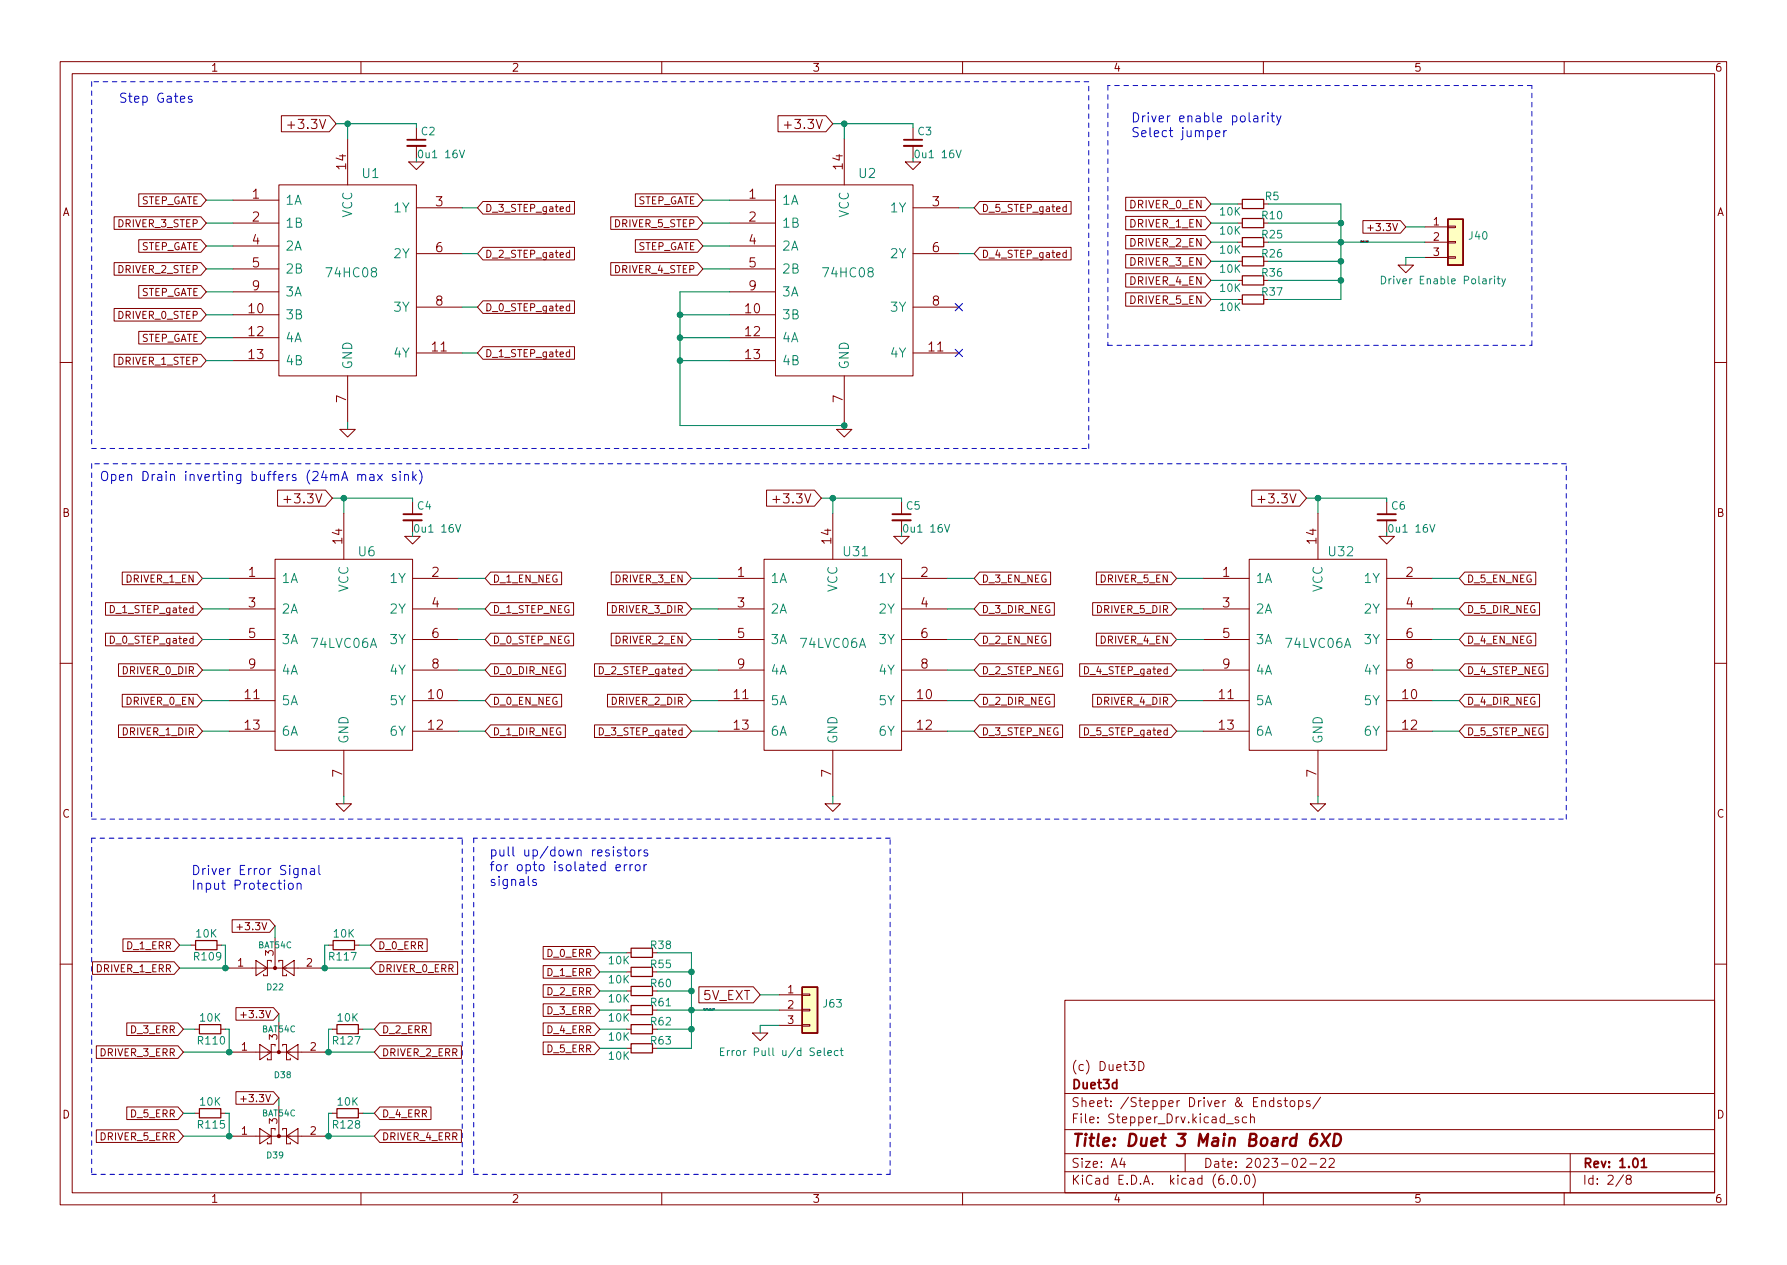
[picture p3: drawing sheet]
<svg xmlns="http://www.w3.org/2000/svg" width="297mm" height="210mm" viewBox="0 0 297 210" stroke-linecap="round" stroke-linejoin="round" font-family="sans-serif">
<g fill="none" stroke="#840000" stroke-width=".17">
<path d="M10 10.2h277v190.1h-277zM12 12.2h273v186.1h-273zM46.8 19.2h7.9l1.2 1.4-1.2 1.3h-7.9zM60 10.2v2M110 10.2v2M129.3 19.2h8l1.1 1.4-1.1 1.3h-8zM160 10.2v2M210 10.2v2M260 10.2v2M19 36h14.4l.9 1.1-.9 1h-14.4zM23.1 39.8h10.3l.9 1.1-.9 1h-10.3zM23.1 32.2h10.3l.9 1.1-.9 1h-10.3z"/>
<path d="M38.7 33.3h7.7M38.7 37.1h7.7M46.4 30.7h22.8v31.8h-22.8zM47.8 20.8h1.2M57.8 23.1v7.6M67.9 26.9h2.6l-1.3 1.3zM69.2 34.5h7.6M69.2 21.2v2M69.2 24.3v2M80.3 33.5h15.2v2.1h-15.2l-.9-1.1zM94.7 34.4h-.4l-.2 .2 .1 .5h.5M94.7 34v1.2"/>
<path d="M101.5 36h14.4l.9 1.1-.9 1h-14.4zM105.6 39.8h10.3l.9 1.1-.9 1h-10.3zM105.6 32.2h10.3l.9 1.1-.9 1h-10.3zM121.3 33.3h7.6M121.3 37.1h7.6M128.9 30.7h22.9v31.8h-22.9zM130.4 20.8h1.1M140.3 23.1v7.6M150.5 26.9h2.5l-1.2 1.3zM151.8 34.5h7.6M151.8 21.2v2M151.8 24.3v2"/>
<path d="M162.8 33.5h15.2v2.1h-15.2l-.9-1.1zM177.2 34.4h-.3l-.2 .2 .1 .5h.4M177.2 34v1.2M187.1 36h13.2l1 1.1-1 1.1h-13.2zM187.1 39.1h13.2l1 1.2-1 1.1h-13.2zM187.1 32.8h13.2l1 1.1-1 1.1h-13.2zM205.7 37.1h.8M205.7 33.9h.8M226.5 36.7h6.3l.9 1-.9 1.1h-6.3zM227.4 37.9h.9M236.9 37.7h3.8M240.7 37.6h1.2v.2h-1.2z"/>
<path d="M19 58.9h14.4l.9 1-.9 1.1h-14.4zM19 51.3h14.4l.9 1-.9 1.1h-14.4zM19 43.7h14.4l.9 1-.9 1h-14.4zM23.1 55.1h10.3l.9 1-.9 1.1h-10.3zM23.1 47.5h10.3l.9 1-.9 1.1h-10.3zM38.7 52.3h7.7M38.7 56.1h7.7M38.7 59.9h7.7M38.7 40.9h7.7M38.7 44.7h7.7M38.7 48.5h7.7M69.2 58.7h7.6"/>
<path d="M69.2 42.2h7.6M69.2 51h7.6M80.3 50h15.2v2.1h-15.2l-.9-1.1zM80.3 57.6h15.2v2.1h-15.2l-.9-1zM80.3 41.1h15.2v2.1h-15.2l-.9-1zM94.7 50.9h-.4l-.2 .2 .1 .5h.5M94.7 58.6l-.4-.1-.2 .2 .1 .5h.5M94.7 42h-.4l-.2 .2 .1 .5h.5M94.7 41.6v1.2M94.7 50.5v1.2M94.7 58.1v1.2M101.5 43.7h14.4l.9 1-.9 1h-14.4z"/>
<path d="M121.3 52.3h7.6M121.3 56.1h7.6M121.3 59.9h7.6M121.3 40.9h7.6M121.3 44.7h7.6M121.3 48.5h7.6M151.8 58.7h7.6M151.8 42.2h7.6M151.8 51h7.6M162.8 41.1h15.2v2.1h-15.2l-.9-1zM177.2 42h-.3l-.2 .2 .1 .5h.4M177.2 41.6v1.2"/>
<path d="M187.1 45.5h13.2l1 1.1-1 1.1h-13.2zM187.1 48.7h13.2l1 1.1-1 1.1h-13.2zM187.1 42.3h13.2l1 1.1-1 1.1h-13.2zM205.7 49.8h.8M205.7 46.6h.8M205.7 43.4h.8M205.7 40.3h.8M232.4 44.1h2.5l-1.2 1.2zM236.9 40.3h3.8M236.9 42.8h3.8M240.7 42.7h1.2v.2h-1.2zM240.7 40.1h1.2v.3h-1.2z"/>
<path d="M10 60.2h2M56.5 71.4h2.6l-1.3 1.2zM57.8 62.5v7.6M139.1 71.4h2.5l-1.3 1.2zM140.3 62.5v7.6M285 60.2h2M20.3 95.1h12.5l.9 1-.9 1.1h-12.5zM38.1 96.1h7.6M45.7 93h22.9v31.7h-22.9zM46.1 81.5h8l1.1 1.3-1.1 1.3h-8zM47.2 83h1.1M57.1 85.3v7.7"/>
<path d="M67.3 89.1h2.5l-1.2 1.3zM68.6 83.4v2.1M68.6 86.5v2M68.6 96.1h7.6M81.5 95.1h11.9v2.1h-11.9l-.9-1.1zM101.6 95.1h12.4l.9 1-.9 1.1h-12.4zM119.4 96.1h7.6M127 93h22.9v31.7h-22.9zM127.4 81.5h8l1.1 1.3-1.1 1.3h-8zM128.5 83h1.1M138.4 85.3v7.7M148.6 89.1h2.5l-1.2 1.3z"/>
<path d="M149.9 83.4v2.1M149.9 86.5v2M149.9 96.1h7.6M162.8 95.1h11.8v2.1h-11.8l-.9-1.1zM182.2 95.1h12.5l.9 1-.9 1.1h-12.5zM200 96.1h7.6M207.6 93h22.9v31.7h-22.9zM208.1 81.5h7.9l1.2 1.3-1.2 1.3h-7.9zM209.1 83h1.2M219.1 85.3v7.7M229.2 89.1h2.6l-1.3 1.3zM230.5 96.1h7.6"/>
<path d="M230.5 83.4v2.1M230.5 86.5v2M243.5 95.1h11.8v2.1h-11.8l-.9-1.1zM10 110.2h2M17.5 100.2h15.3l.9 1-.9 1.1h-15.3zM17.5 105.2h15.3l.9 1.1-.9 1h-15.3zM19.7 110.3h13.1l.9 1.1-.9 1h-13.1zM20.3 115.4h12.5l.9 1.1-.9 1h-12.5zM38.1 116.5h7.6M38.1 101.2h7.6M38.1 106.3h7.6M38.1 111.4h7.6"/>
<path d="M68.6 116.5h7.6M68.6 101.2h7.6M68.6 106.3h7.6M68.6 111.4h7.6M81.5 105.2h13.8v2.1h-13.8l-.9-1zM81.5 110.3h12.5v2.1h-12.5l-.9-1zM81.5 115.4h11.9v2.1h-11.9l-.9-1zM81.5 100.2h13.8v2.1h-13.8l-.9-1.1zM98.8 110.3h15.2l.9 1.1-.9 1h-15.2zM101 100.2h13l.9 1-.9 1.1h-13zM101 115.4h13l.9 1.1-.9 1h-13zM101.6 105.2h12.4l.9 1.1-.9 1h-12.4z"/>
<path d="M119.4 116.5h7.6M119.4 101.2h7.6M119.4 106.3h7.6M119.4 111.4h7.6M149.9 116.5h7.6M149.9 101.2h7.6M149.9 106.3h7.6M149.9 111.4h7.6M162.8 115.4h12.5v2.1h-12.5l-.9-1zM162.8 110.3h13.8v2.1h-13.8l-.9-1zM162.8 100.2h12.5v2.1h-12.5l-.9-1.1zM162.8 105.2h11.8v2.1h-11.8l-.9-1z"/>
<path d="M179.5 110.3h15.2l.9 1.1-.9 1h-15.2zM181.6 115.4h13.1l.9 1.1-.9 1h-13.1zM181.6 100.2h13.1l.9 1-.9 1.1h-13.1zM182.2 105.2h12.5l.9 1.1-.9 1h-12.5zM200 116.5h7.6M200 101.2h7.6M200 106.3h7.6M200 111.4h7.6M230.5 116.5h7.6M230.5 101.2h7.6M230.5 106.3h7.6M230.5 111.4h7.6"/>
<path d="M243.5 105.2h11.8v2.1h-11.8l-.9-1zM243.5 100.2h12.4v2.1h-12.4l-.9-1.1zM243.5 115.4h12.4v2.1h-12.4l-.9-1zM243.5 110.3h13.8v2.1h-13.8l-.9-1zM285 110.2h2M19.7 120.5h13.1l.9 1-.9 1.1h-13.1zM38.1 121.5h7.6M55.9 133.6h2.5l-1.3 1.3zM57.1 124.7v7.6M68.6 121.5h7.6M81.5 120.5h12.5v2.1h-12.5l-.9-1.1zM98.8 120.5h15.2l.9 1-.9 1.1h-15.2z"/>
<path d="M119.4 121.5h7.6M137.2 133.6h2.5l-1.3 1.3zM138.4 124.7v7.6M149.9 121.5h7.6M162.8 120.5h13.8v2.1h-13.8l-.9-1.1zM179.5 120.5h15.2l.9 1-.9 1.1h-15.2zM200 121.5h7.6M217.8 133.6h2.5l-1.2 1.3zM219.1 124.7v7.6M230.5 121.5h7.6M243.5 120.5h13.8v2.1h-13.8l-.9-1.1zM15.4 159.9h13.5l.9 1-.9 1h-13.5z"/>
<path d="M20.4 156h8.5l.9 1.1-.9 1h-8.5zM31.7 157.1h.8M36.1 157.1h.7M38.6 152.9h6.2l.9 1-.9 1.1h-6.2zM39.4 154.1h.9M42.5 159.6l1.9 1.3-1.9 1.3zM45.1 159.9v-.3h-.7v2.6h-.6v-.3M45.7 155.8v5.1M46.4 159.9v-.3h.6v2.6h.6v-.3M54.6 157.1h.8M58.9 157.1h.8M62.5 159.9h13.6v2h-13.6l-.9-1z"/>
<path d="M62.5 156h8.5v2.1h-8.5l-.9-1zM90.3 157.3h8.5l.9 1.1-.9 1h-8.5zM104.1 158.4h.8M10 160.2h2M16 173.8h13.6l.9 1.1-.9 1h-13.6zM21.1 170h8.5l.9 1.1-.9 1h-8.5zM32.4 171.1h.7M36.7 171.1h.8M38.1 160.9h15.2M38.7 174.9h15.3M39.2 167.5h6.3l.9 1-.9 1.1h-6.3zM40 168.7h.9"/>
<path d="M43.2 173.6l1.9 1.3-1.9 1.2zM45.7 173.9v-.3h-.6v2.5h-.7v-.2M46.4 169.8v5.1M47 160.9l1.9-1.3v2.6zM47 173.9v-.3h.6v2.5h.7v-.2M47.6 174.9l1.9-1.3v2.5zM55.2 171.1h.8M59.6 171.1h.7M63.1 173.8h13.6v2.1h-13.6l-.9-1zM63.1 170h8.5v2.1h-8.5l-.9-1zM90.3 166.8h8.5l.9 1.1-.9 1h-8.5zM90.3 163.7h8.5l.9 1-.9 1.1h-8.5z"/>
<path d="M90.3 170h8.5l.9 1.1-.9 1h-8.5zM90.3 160.5h8.5l.9 1-.9 1.1h-8.5zM90.3 173.2h8.5l.9 1-.9 1.1h-8.5zM104.1 167.9h.8M104.1 174.2h.8M104.1 164.7h.8M104.1 171.1h.8M104.1 161.5h.8M116.2 164h9l1.2 1.3-1.2 1.4h-9zM125.1 171.7h2.5l-1.2 1.3zM129.5 165.3h3.8M129.5 167.9h3.8"/>
<path d="M129.5 170.4h3.8M133.3 170.3h1.3v.3h-1.3zM133.3 167.8h1.3v.2h-1.3zM133.3 165.2h1.3v.3h-1.3zM177 166.3h108v32h-108zM189.3 176.4a.76 .76 0 0 1 .9 .8 .76 .76 0 0 1-.9 .7zM285 160.2h2M16 187.8h13.6l.9 1-.9 1.1h-13.6zM21.1 184h8.5l.9 1-.9 1.1h-8.5zM32.4 185h.7M36.7 185h.8M38.7 188.8h15.3"/>
<path d="M39.2 181.4h6.3l.9 1.1-.9 1h-6.3zM40 182.7h.9M43.2 187.6l1.9 1.2-1.9 1.3zM45.7 187.8v-.2h-.6v2.5h-.7v-.2M46.4 183.8v5M47 187.8v-.2h.6v2.5h.7v-.2M47.6 188.8l1.9-1.2v2.5zM55.2 185h.8M59.6 185h.7M60 198.3v2M63.1 187.8h13.6v2.1h-13.6l-.9-1.1zM63.1 184h8.5v2.1h-8.5l-.9-1.1z"/>
<path d="M110 198.3v2M160 198.3v2M177 194.8h108M177 191.8h108M177 187.8h108M177 181.8h108M186.5 192.5l-.4 1h1M186.9 193v1M197 191.8v3M203.9 186.8h1.1M204.1 196.7v.1M204.9 195.4l.2-.1a.81 .81 0 0 1 .3 1.4l-.2 .1a.81 .81 0 0 1-.3-1.3z"/>
<path d="M205.9 185.7l-.4-.1-.2 .2 .1 .3 .5 .1v.4h-.6M206.2 196.7v.1M207.1 195.4l.1-.1a.81 .81 0 0 1 .4 1.4l-.2 .1a.81 .81 0 0 1-.4-1.3zM207.2 185.7l-.4-.1-.3 .3v.4l.1 .3h.6M207.9 185.8l.2-.2 .3 .1 .1 .9M207.9 185.1v1.5M208.2 195.1a1.72 1.72 0 0 1 0 2.3M210 198.3v2M211.7 183l-.4-.1-.3 .3v.4l.1 .3h.6M211.7 182.4v1.5M212.9 183l-.3-.1-.2 .2v.3l.5 .1v.4h-.5M213.4 182.9h.6"/>
<path d="M213.6 182.4v1.3l.1 .2h.3M214.5 183.1l.2-.2 .4 .2 .1 .5-.1 .3h-.4l-.2-.1zM215.9 183l.4-.1 .3 .3v.4l-.2 .3h-.5M215.9 182.9v1.5M216.2 192.7l.2-.2h.4l.2 .2 .1 .3-.1 .2-.9 .8h1M217.7 183l-.3-.1-.3 .2 .1 .3 .5 .1v.4h-.6M217.7 193.5h1.2M219.5 192.7l.2-.2h.4l.2 .2 .1 .3-.1 .2-.9 .8h1M219.5 182.4l-1.3 1.9M220.9 192.7l.2-.2h.4l.2 .2 .1 .3-.1 .2-.8 .8h.9M260 198.3v2M261 191.8v6.5"/>
<path d="M269.9 195.3l-1.3 1.9M270.6 196l-.3-.3 .1-.2 .2-.2 .4 .1 .2 .2-.1 .2-.7 .2-.1 .3v.2l.3 .3h.4l.2-.3-.1-.4-.2-.1"/>
</g>
<path d="M67.7 23.2h3M150.2 23.2h3.1M67.1 85.5h3M148.3 85.5h3.1M229 85.5h3M272.8 193l.5-.5v1.5M272.8 194h.9" fill="none" stroke="#840000" stroke-width=".3"/>
<path d="M218.9 188.5a.91 .91 0 0 0-1.1 .8v.8l.1 .3a.66 .66 0 0 0 1-.3l.1-.5-.2-.3a.66 .66 0 0 0-1 .3M219.8 188.5l1 2M221.1 188.5l-1.6 2M221.9 188.5h.4a1.02 1.02 0 0 1 .3 1.7l-.5 .3h-.5z" fill="none" stroke="#840000" stroke-width=".4"/>
<g fill="none" stroke="#840000" stroke-width=".2">
<path d="M206.5 36.3h3.6v1.5h-3.6zM206.5 33.1h3.6v1.6h-3.6zM206.5 39.5h3.6v1.5h-3.6zM206.5 49h3.6v1.5h-3.6zM206.5 45.8h3.6v1.6h-3.6zM206.5 42.7h3.6v1.5h-3.6zM32.5 156.3h3.6v1.6h-3.6zM55.4 156.3h3.5v1.6h-3.5zM104.9 157.6h3.6v1.5h-3.6zM33.1 170.3h3.6v1.5h-3.6zM56 170.3h3.6v1.5h-3.6zM104.9 173.5h3.6v1.5h-3.6z"/>
<path d="M104.9 167.1h3.6v1.6h-3.6zM104.9 164h3.6v1.5h-3.6zM104.9 170.3h3.6v1.5h-3.6zM104.9 160.8h3.6v1.5h-3.6zM33.1 184.3h3.6v1.5h-3.6zM56 184.3h3.6v1.5h-3.6z"/>
</g>
<g fill="#ffffc2" stroke="#ffffc2" stroke-width=".17">
<path d="M133.3 164.1h2.6v7.6h-2.6z"/>
<path d="M240.7 36.4h2.5v7.7h-2.5z"/>
</g>
<path d="M240.7 36.4h2.5v7.7h-2.5zM133.3 164.1h2.6v7.6h-2.6z" fill="none" stroke="#840000" stroke-width=".25"/>
<g fill="none" stroke="#008484" stroke-width=".17">
<path d="M76.4 25l.4 1.2 .4-1.2M158.9 25l.4 1.2 .5-1.2M229.6 45.9a.64 .64 0 0 1 .7 .6 .64 .64 0 0 1-.7 .7zM248.4 45.9v.1M248.4 46.3v.9M248.8 46.3h.5M249 45.9v1.1l.3 .2M249.6 46.3l.3 .9M250.2 46.3l-.4 1.2-.2 .1M75.7 87.2l.5 1.3 .4-1.3M157 87.2l.4 1.3 .5-1.3M237.7 87.2l.4 1.3 .4-1.3"/>
<path d="M119.8 174.8h.4M120.4 174.2h-.6v1.2h.6M120.9 174.6v.8M121.3 174.6l-.3 .1-.1 .1M137.6 175l.6-.1-.1-.2-.3-.1-.2 .2 .1 .6h.4M139.3 174.7l-.4-.1-.2 .2 .1 .6h.5M139.7 174.6h.4M139.8 174.2v1.1l.3 .1"/>
</g>
<path d="M67.7 24.3h3M150.2 24.3h3.1M67.1 86.5h3M148.3 86.5h3.1M229 86.5h3" fill="none" stroke="#840000" stroke-width=".33"/>
<g fill="#840000" stroke="#840000" stroke-width=".17">
<circle cx="45.7" cy="160.9" r=".25"/>
<circle cx="46.4" cy="188.8" r=".25"/>
<circle cx="46.4" cy="174.9" r=".25"/>
</g>
<path d="M227.4 40v.2M227.2 40.1l.1 .1zM118.6 167.8v-.1v.1M118.7 167.6l.1 .2" fill="none" stroke="#000" stroke-width=".17"/>
<g fill="none" stroke="#0000c2" stroke-width=".17">
<path d="M31.9 16.1l-.4-.1-.2 .2 .1 .2 .5 .2v.3h-.6M208.4 19.3h.6l.1 1M209.1 19.6l-.5 .1a.3 .3 0 0 0-.3 .3 .3 .3 0 0 0 .3 .3l.5-.1M209.8 19.3v1M210.2 19.3h-.2l-.2 .2M210.8 18.7v.2M210.8 19.3v1M211.3 19.3h.5M211.5 18.7v1.4v.1l.3 .1M212.2 19.3l.4 1M212.9 19.3l-.5 1.3-.2 .2M202 22.2l.8-.1-.1-.3-.4-.1-.3 .2 .1 .8h.6"/>
<path d="M203.4 21.7v1M203.9 21.7l-.3 .1-.2 .2M60.1 79.1l.2-.2h.4l.1 1M61.5 78.9h.6l.1 1M62.2 79.2l-.5 .1a.3 .3 0 0 0-.3 .3 .3 .3 0 0 0 .3 .3l.5-.1M62.7 78.9l.8 1M63.5 78.9l-.8 1M65.8 78.9h-.4l-.2 .2 .1 .2 .5 .1v.4h-.6M66.5 78.3v.2M66.5 78.9v1M67.2 79l.3-.1h.3l.1 1M67.2 78.9v1"/>
<path d="M68.6 78.3v1.6M68.8 79.3l.4 .6M69.2 78.9l-.6 .5M69.7 78.1a1.75 1.75 0 0 1 0 2.4M47.3 146.8v1M48 146.9l.2-.1 .5 .1v.6l-.1 .2-.4 .1-.2-.1zM49.4 146.9l.2-.1 .4 .1v.9M49.4 146.8v1M50.3 144.5l.2-.2 .3 .1 .1 1M50.3 144.3v1.1M51.6 144.4h.6l.1 1M52.3 144.7l-.5 .1a.3 .3 0 0 0-.2 .3 .3 .3 0 0 0 .2 .3l.5-.1"/>
<path d="M53 143.8v1.3l.2 .3M89.1 146.2h-.3l-.3 .2 .1 .2 .5 .1v.4h-.6M102.4 144.2l.7-.1v-.3l-.5-.1-.2 .2 .1 .8h.6M103.2 141.3h-.4l-.2 .2 .1 .2 .5 .1v.4h-.6M103.7 141.3h.6M103.8 143.7v1M103.9 140.8v1.3l.1 .1 .3 .1M104.2 143.7l-.3 .1-.1 .2M104.7 143.7v1M104.8 141.4l.2-.1 .4 .1 .1 .6-.1 .2-.4 .1-.2-.2zM105.2 143.7l-.3 .1-.2 .2M105.7 143.9l.2-.2 .4 .2 .1 .5-.2 .3h-.3l-.2-.1z"/>
<path d="M106.2 141.3v1M106.6 141.3h-.3l-.1 .3M107 143.7v1M107.5 143.7l-.3 .1-.2 .2M107.6 141.3h-.3l-.3 .2 .1 .2 .5 .1v.4h-.6"/>
</g>
<g fill="none" stroke="#0000c2" stroke-width=".17" stroke-dasharray=".8 .8">
<path d="M15.2 13.6v60.9M181 13.6h-165.8M184.1 14.2v43.2M254.6 14.2h-70.5M184.1 57.4h70.5M254.6 57.4v-43.2M15.2 74.5h165.8M15.2 77.1v59M181 74.5v-60.9M260.3 77.1h-245.1M15.2 136.1h245.1M15.2 139.3v55.9"/>
<path d="M76.8 139.3h-61.6M78.7 139.3v55.9M148 139.3h-69.3M260.3 136.1v-59M15.2 195.2h61.6M76.8 195.2v-55.9M78.7 195.2h69.3M148 195.2v-55.9"/>
</g>
<g fill="none" stroke="#008400" stroke-width=".17">
<path d="M34.3 37.1h4.4M34.3 33.3h4.4M55.9 20.6h13.3v.6M57.8 20.6v2.5M69.2 26.3v.6M76.8 34.5h2.6M116.8 37.1h4.5M116.8 33.3h4.5M138.4 20.6h13.4v.6M140.3 20.6v2.5M151.8 26.3v.6M159.4 34.5h2.5"/>
<path d="M201.3 37.1h4.4M201.3 33.9h4.4M210.8 33.9h12.1v15.9h-12.1M210.8 37.1h12.1M233.7 37.7h3.2M34.3 40.9h4.4M34.3 48.5h4.4M34.3 56.1h4.4M34.3 52.3h4.4M34.3 44.7h4.4M34.3 59.9h4.4M76.8 42.2h2.6"/>
<path d="M76.8 51h2.6M76.8 58.7h2.6M113 56.1h8.3M113 52.3h8.3M113 59.9h8.3M116.8 40.9h4.5M116.8 44.7h4.5M121.3 48.5h-8.3v22.2h27.3M159.4 42.2h2.5M201.3 40.3h4.4M201.3 49.8h4.4M201.3 46.6h4.4"/>
<path d="M201.3 43.4h4.4M210.8 40.3h26.1M210.8 46.6h12.1M210.8 43.4h12.1M236.9 42.8h-3.2v1.3M57.8 70.1v1.3M140.3 70.1v1.3M33.7 96.1h4.4M55.2 82.8h13.4v.6M57.1 82.8v2.5M68.6 88.5v.6M76.2 96.1h4.4"/>
<path d="M114.9 96.1h4.5M136.5 82.8h13.4v.6M138.4 82.8v2.5M149.9 88.5v.6M157.5 96.1h4.4M195.6 96.1h4.4M217.2 82.8h13.3v.6M219.1 82.8v2.5M230.5 88.5v.6M238.1 96.1h4.5M33.7 106.3h4.4M33.7 111.4h4.4"/>
<path d="M33.7 101.2h4.4M33.7 116.5h4.4M76.2 106.3h4.4M76.2 111.4h4.4M76.2 101.2h4.4M76.2 116.5h4.4M114.9 106.3h4.5M114.9 111.4h4.5M114.9 101.2h4.5M114.9 116.5h4.5M157.5 106.3h4.4M157.5 111.4h4.4"/>
<path d="M157.5 101.2h4.4M157.5 116.5h4.4M195.6 106.3h4.4M195.6 111.4h4.4M195.6 101.2h4.4M195.6 116.5h4.4M238.1 106.3h4.5M238.1 111.4h4.5M238.1 101.2h4.5M238.1 116.5h4.5M33.7 121.5h4.4M57.1 132.3v1.3"/>
<path d="M76.2 121.5h4.4M114.9 121.5h4.5M138.4 132.3v1.3M157.5 121.5h4.4M195.6 121.5h4.4M219.1 132.3v1.3M238.1 121.5h4.5M29.8 157.1h1.9M36.8 157.1h.7v3.8M45.7 153.9v1.9M54.6 157.1h-.6v3.8M59.7 157.1h1.9"/>
<path d="M99.7 158.4h4.4M109.2 158.4h5.7v15.8h-5.7M29.8 160.9h8.3M30.5 174.9h8.2M30.5 171.1h1.9M37.5 171.1h.6v3.8M46.4 168.5v1.3M53.3 160.9h8.3M54 174.9h8.2M55.2 171.1h-.6v3.8M60.3 171.1h1.9M99.7 164.7h4.4"/>
<path d="M99.7 161.5h4.4M99.7 171.1h4.4M99.7 174.2h4.4M99.7 167.9h4.4M109.2 164.7h5.7M109.2 161.5h5.7M109.2 171.1h5.7M109.2 167.9h20.3M126.4 165.3h3.1M129.5 170.4h-3.1v1.3M30.5 185h1.9M30.5 188.8h8.2"/>
<path d="M37.5 185h.6v3.8M46.4 182.5v1.3M54 188.8h8.2M55.2 185h-.6v3.8M60.3 185h1.9"/>
</g>
<path d="M158.8 50.4l1.2 1.3M158.8 58.1l1.2 1.2M160 50.4l-1.2 1.3M160 58.1l-1.2 1.2" fill="none" stroke="#000084" stroke-width=".17"/>
<g fill="#008400" stroke="#008400" stroke-width=".17">
<circle cx="222.9" cy="40.3" r=".46"/>
<circle cx="222.9" cy="43.4" r=".46"/>
<circle cx="140.3" cy="70.7" r=".46"/>
<circle cx="222.9" cy="46.6" r=".46"/>
<circle cx="219.1" cy="82.8" r=".46"/>
<circle cx="222.9" cy="37.1" r=".46"/>
<circle cx="57.1" cy="82.8" r=".46"/>
<circle cx="140.3" cy="20.6" r=".46"/>
<circle cx="113" cy="56.1" r=".46"/>
<circle cx="113" cy="52.3" r=".46"/>
<circle cx="138.4" cy="82.8" r=".46"/>
<circle cx="57.8" cy="20.6" r=".46"/>
<circle cx="113" cy="59.9" r=".46"/>
<circle cx="114.9" cy="161.5" r=".46"/>
<circle cx="114.9" cy="164.7" r=".46"/>
<circle cx="38.1" cy="188.8" r=".46"/>
<circle cx="38.1" cy="174.9" r=".46"/>
<circle cx="54.6" cy="188.8" r=".46"/>
<circle cx="54.6" cy="174.9" r=".46"/>
<circle cx="54" cy="160.9" r=".46"/>
<circle cx="114.9" cy="171.1" r=".46"/>
<circle cx="114.9" cy="167.9" r=".46"/>
<circle cx="37.5" cy="160.9" r=".46"/>
</g>
<text font-size="2.8" fill="#840000" x="178" y="190.6">Title: Duet 3 Main Board 6XD</text>
<g font-size="2.1" fill="#0000c2">
<text x="19.7" y="17.1">Step Gates</text>
<text x="188" y="20.3">Driver enable polarity</text>
<text x="188" y="22.8">Select jumper</text>
<text x="16.5" y="79.9">Open Drain inverting buffers (24mA max sink)</text>
<text x="81.3" y="142.3">pull up/down resistors</text>
<text x="31.7" y="145.4">Driver Error Signal</text>
<text x="31.7" y="147.9">Input Protection</text>
<text x="81.3" y="144.8">for opto isolated error</text>
<text x="81.3" y="147.3">signals</text>
</g>
<g font-size="2.1" fill="#840000">
<text x="48.8" y="21.4">+3.3V</text>
<text x="131.3" y="21.4">+3.3V</text>
<text x="57.5" y="28.1" transform="rotate(-90 57.5 28.1)">14</text>
<text x="140.1" y="28.1" transform="rotate(-90 140.1 28.1)">14</text>
<text x="42" y="33">1</text>
<text x="72.4" y="34.3">3</text>
<text x="124.5" y="33">1</text>
<text x="155" y="34.3">3</text>
<text x="42" y="36.8">2</text>
<text x="42" y="40.6">4</text>
<text x="72.4" y="41.9">6</text>
<text x="124.5" y="36.8">2</text>
<text x="124.5" y="40.6">4</text>
<text x="155" y="41.9">6</text>
<text x="42" y="44.4">5</text>
<text x="124.5" y="44.4">5</text>
<text x="41.4" y="52.1">10</text>
<text x="42" y="48.3">9</text>
<text x="72.4" y="50.8">8</text>
<text x="123.9" y="52.1">10</text>
<text x="124.5" y="48.3">9</text>
<text x="155" y="50.8">8</text>
<text x="41.4" y="55.9">12</text>
<text x="41.4" y="59.7">13</text>
<text x="71.8" y="58.4">11</text>
<text x="123.9" y="55.9">12</text>
<text x="123.9" y="59.7">13</text>
<text x="154.4" y="58.4">11</text>
<text x="57.5" y="66.9" transform="rotate(-90 57.5 66.9)">7</text>
<text x="140.1" y="66.9" transform="rotate(-90 140.1 66.9)">7</text>
<text x="48.1" y="83.7">+3.3V</text>
<text x="129.4" y="83.7">+3.3V</text>
<text x="210" y="83.7">+3.3V</text>
<text x="41.3" y="95.9">1</text>
<text x="56.9" y="90.3" transform="rotate(-90 56.9 90.3)">14</text>
<text x="71.8" y="95.9">2</text>
<text x="122.6" y="95.9">1</text>
<text x="138.2" y="90.3" transform="rotate(-90 138.2 90.3)">14</text>
<text x="153.1" y="95.9">2</text>
<text x="203.2" y="95.9">1</text>
<text x="218.8" y="90.3" transform="rotate(-90 218.8 90.3)">14</text>
<text x="233.7" y="95.9">2</text>
<text x="41.3" y="101">3</text>
<text x="71.8" y="101">4</text>
<text x="122.6" y="101">3</text>
<text x="153.1" y="101">4</text>
<text x="203.2" y="101">3</text>
<text x="233.7" y="101">4</text>
<text x="41.3" y="106">5</text>
<text x="71.8" y="106">6</text>
<text x="122.6" y="106">5</text>
<text x="153.1" y="106">6</text>
<text x="203.2" y="106">5</text>
<text x="233.7" y="106">6</text>
<text x="41.3" y="111.1">9</text>
<text x="71.8" y="111.1">8</text>
<text x="122.6" y="111.1">9</text>
<text x="153.1" y="111.1">8</text>
<text x="203.2" y="111.1">9</text>
<text x="233.7" y="111.1">8</text>
<text x="40.7" y="116.2">11</text>
<text x="71.2" y="116.2">10</text>
<text x="122" y="116.2">11</text>
<text x="152.5" y="116.2">10</text>
<text x="202.7" y="116.2">11</text>
<text x="233.1" y="116.2">10</text>
<text x="40.7" y="121.3">13</text>
<text x="71.2" y="121.3">12</text>
<text x="122" y="121.3">13</text>
<text x="152.5" y="121.3">12</text>
<text x="202.7" y="121.3">13</text>
<text x="233.1" y="121.3">12</text>
<text x="56.9" y="129.1" transform="rotate(-90 56.9 129.1)">7</text>
<text x="138.2" y="129.1" transform="rotate(-90 138.2 129.1)">7</text>
<text x="218.8" y="129.1" transform="rotate(-90 218.8 129.1)">7</text>
<text x="116.9" y="166.2">5V_EXT</text>
<text x="178" y="178">(c) Duet3D</text>
<text x="178" y="184">Sheet: /Stepper Driver &amp; Endstops/</text>
<text x="178" y="181">Duet3d</text>
<text x="178" y="186.7">File: Stepper_Drv.kicad_sch</text>
<text x="178" y="196.9">KiCad E.D.A. kicad (6.0.0)</text>
<text x="178" y="194.1">Size: A4</text>
<text x="200" y="194.1">Date: 2023-02-22</text>
<text x="263" y="194.1">Rev: 1.01</text>
<text x="263" y="196.9">Id: 2/8</text>
</g>
<g font-size="2.1" fill="#008484">
<text x="60.2" y="29.6">U1</text>
<text x="142.8" y="29.6">U2</text>
<text x="47.4" y="34">1A</text>
<text x="65.6" y="35.3">1Y</text>
<text x="129.9" y="34">1A</text>
<text x="148.2" y="35.3">1Y</text>
<text x="47.4" y="37.8">1B</text>
<text x="47.4" y="41.7">2A</text>
<text x="58.5" y="36.2" transform="rotate(-90 58.5 36.2)">VCC</text>
<text x="129.9" y="37.8">1B</text>
<text x="129.9" y="41.7">2A</text>
<text x="141.1" y="36.2" transform="rotate(-90 141.1 36.2)">VCC</text>
<text x="47.4" y="45.5">2B</text>
<text x="54.5" y="46.1">74HC08</text>
<text x="65.6" y="42.9">2Y</text>
<text x="129.9" y="45.5">2B</text>
<text x="137.1" y="46.1">74HC08</text>
<text x="148.2" y="42.9">2Y</text>
<text x="47.4" y="53.1">3B</text>
<text x="47.4" y="49.3">3A</text>
<text x="65.6" y="51.8">3Y</text>
<text x="129.9" y="53.1">3B</text>
<text x="129.9" y="49.3">3A</text>
<text x="148.2" y="51.8">3Y</text>
<text x="47.4" y="56.9">4A</text>
<text x="65.6" y="59.4">4Y</text>
<text x="129.9" y="56.9">4A</text>
<text x="148.2" y="59.4">4Y</text>
<text x="47.4" y="60.7">4B</text>
<text x="58.5" y="61.5" transform="rotate(-90 58.5 61.5)">GND</text>
<text x="129.9" y="60.7">4B</text>
<text x="141.1" y="61.5" transform="rotate(-90 141.1 61.5)">GND</text>
<text x="59.6" y="92.5">U6</text>
<text x="140.3" y="92.5">U31</text>
<text x="220.9" y="92.5">U32</text>
<text x="46.7" y="96.9">1A</text>
<text x="46.7" y="102">2A</text>
<text x="57.9" y="98.5" transform="rotate(-90 57.9 98.5)">VCC</text>
<text x="65" y="96.9">1Y</text>
<text x="65" y="102">2Y</text>
<text x="128" y="96.9">1A</text>
<text x="128" y="102">2A</text>
<text x="139.2" y="98.5" transform="rotate(-90 139.2 98.5)">VCC</text>
<text x="146.2" y="96.9">1Y</text>
<text x="146.2" y="102">2Y</text>
<text x="208.7" y="96.9">1A</text>
<text x="208.7" y="102">2A</text>
<text x="219.8" y="98.5" transform="rotate(-90 219.8 98.5)">VCC</text>
<text x="226.9" y="96.9">1Y</text>
<text x="226.9" y="102">2Y</text>
<text x="46.7" y="107.1">3A</text>
<text x="51.9" y="107.7">74LVC06A</text>
<text x="65" y="107.1">3Y</text>
<text x="128" y="107.1">3A</text>
<text x="133.2" y="107.7">74LVC06A</text>
<text x="146.2" y="107.1">3Y</text>
<text x="208.7" y="107.1">3A</text>
<text x="213.8" y="107.7">74LVC06A</text>
<text x="226.9" y="107.1">3Y</text>
<text x="46.7" y="112.1">4A</text>
<text x="65" y="112.1">4Y</text>
<text x="128" y="112.1">4A</text>
<text x="146.2" y="112.1">4Y</text>
<text x="208.7" y="112.1">4A</text>
<text x="226.9" y="112.1">4Y</text>
<text x="46.7" y="117.2">5A</text>
<text x="65" y="117.2">5Y</text>
<text x="128" y="117.2">5A</text>
<text x="146.2" y="117.2">5Y</text>
<text x="208.7" y="117.2">5A</text>
<text x="226.9" y="117.2">5Y</text>
<text x="46.7" y="122.3">6A</text>
<text x="57.9" y="123.7" transform="rotate(-90 57.9 123.7)">GND</text>
<text x="65" y="122.3">6Y</text>
<text x="128" y="122.3">6A</text>
<text x="139.2" y="123.7" transform="rotate(-90 139.2 123.7)">GND</text>
<text x="146.2" y="122.3">6Y</text>
<text x="208.7" y="122.3">6A</text>
<text x="219.8" y="123.7" transform="rotate(-90 219.8 123.7)">GND</text>
<text x="226.9" y="122.3">6Y</text>
</g>
<g font-size="1.8" fill="#840000">
<text x="35" y="11.9">1</text>
<text x="85" y="11.9">2</text>
<text x="135" y="11.9">3</text>
<text x="185" y="11.9">4</text>
<text x="235" y="11.9">5</text>
<text x="285" y="11.9">6</text>
<text x="10.3" y="35.9">A</text>
<text x="187.9" y="34.6">DRIVER_0_EN</text>
<text x="285.3" y="35.9">A</text>
<text x="187.9" y="37.8">DRIVER_1_EN</text>
<text x="187.9" y="41">DRIVER_2_EN</text>
<text x="238.3" y="37.5">1</text>
<text x="238.3" y="40">2</text>
<text x="187.9" y="47.3">DRIVER_4_EN</text>
<text x="187.9" y="44.2">DRIVER_3_EN</text>
<text x="238.3" y="42.5">3</text>
<text x="187.9" y="50.5">DRIVER_5_EN</text>
<text x="10.3" y="85.9">B</text>
<text x="285.3" y="85.9">B</text>
<text x="10.3" y="135.9">C</text>
<text x="285.3" y="135.9">C</text>
<text x="39.5" y="160.6">1</text>
<text x="45.5" y="158.9" transform="rotate(-90 45.5 158.9)">3</text>
<text x="50.9" y="160.6">2</text>
<text x="131" y="165.1">1</text>
<text x="131" y="167.6">2</text>
<text x="46.1" y="172.8" transform="rotate(-90 46.1 172.8)">3</text>
<text x="131" y="170.2">3</text>
<text x="40.1" y="174.6">1</text>
<text x="51.6" y="174.6">2</text>
<text x="10.3" y="185.9">D</text>
<text x="285.3" y="185.9">D</text>
<text x="40.1" y="188.6">1</text>
<text x="46.1" y="186.8" transform="rotate(-90 46.1 186.8)">3</text>
<text x="51.6" y="188.6">2</text>
<text x="35" y="199.9">1</text>
<text x="85" y="199.9">2</text>
<text x="135" y="199.9">3</text>
<text x="185" y="199.9">4</text>
<text x="235" y="199.9">5</text>
<text x="285" y="199.9">6</text>
</g>
<g font-size="1.8" fill="#008484">
<text x="70" y="22.5">C2</text>
<text x="152.6" y="22.5">C3</text>
<text x="70" y="26.3">0u1 16V</text>
<text x="152.5" y="26.3">0u1 16V</text>
<text x="202.8" y="35.8">10K</text>
<text x="210.3" y="33.3">R5</text>
<text x="202.8" y="39">10K</text>
<text x="209.8" y="36.4">R10</text>
<text x="209.8" y="39.6">R25</text>
<text x="244.2" y="39.8">J40</text>
<text x="202.8" y="45.3">10K</text>
<text x="202.8" y="42.2">10K</text>
<text x="209.8" y="46">R36</text>
<text x="209.8" y="42.8">R26</text>
<text x="230.7" y="47.2">Driver Enable Polarity</text>
<text x="202.8" y="51.7">10K</text>
<text x="202.8" y="48.5">10K</text>
<text x="209.8" y="49.1">R37</text>
<text x="69.3" y="88.5">0u1 16V</text>
<text x="69.4" y="84.7">C4</text>
<text x="150.6" y="88.5">0u1 16V</text>
<text x="150.7" y="84.7">C5</text>
<text x="231.3" y="88.5">0u1 16V</text>
<text x="231.3" y="84.7">C6</text>
<text x="32.7" y="155.8">10K</text>
<text x="55.5" y="155.8">10K</text>
<text x="32.4" y="159.6">R109</text>
<text x="54.8" y="159.6">R117</text>
<text x="101.2" y="160.3">10K</text>
<text x="108.2" y="160.9">R55</text>
<text x="108.2" y="157.7">R38</text>
<text x="101.2" y="166.6">10K</text>
<text x="101.2" y="163.4">10K</text>
<text x="108.2" y="167.3">R61</text>
<text x="108.2" y="164.1">R60</text>
<text x="136.9" y="167.5">J63</text>
<text x="33" y="173.6">R110</text>
<text x="33.3" y="169.8">10K</text>
<text x="55.5" y="173.6">R127</text>
<text x="56.2" y="169.8">10K</text>
<text x="101.2" y="169.8">10K</text>
<text x="101.2" y="173">10K</text>
<text x="108.2" y="173.6">R63</text>
<text x="108.2" y="170.4">R62</text>
<text x="101.2" y="176.1">10K</text>
<text x="121.4" y="175.5">Error Pull u/d Select</text>
<text x="33.3" y="183.8">10K</text>
<text x="56.2" y="183.8">10K</text>
<text x="33" y="187.6">R115</text>
<text x="55.5" y="187.6">R128</text>
</g>
<g font-size="1.7" fill="#840000">
<text x="23.2" y="34">STEP_GATE</text>
<text x="80.6" y="35.2">D_3_STEP_gated</text>
<text x="105.8" y="34">STEP_GATE</text>
<text x="163.1" y="35.2">D_5_STEP_gated</text>
<text x="19.7" y="37.8">DRIVER_3_STEP</text>
<text x="23.2" y="41.6">STEP_GATE</text>
<text x="102.2" y="37.8">DRIVER_5_STEP</text>
<text x="105.8" y="41.6">STEP_GATE</text>
<text x="228.1" y="38.4">+3.3V</text>
<text x="19.7" y="45.4">DRIVER_2_STEP</text>
<text x="80.6" y="42.8">D_2_STEP_gated</text>
<text x="102.2" y="45.4">DRIVER_4_STEP</text>
<text x="163.1" y="42.8">D_4_STEP_gated</text>
<text x="19.7" y="53">DRIVER_0_STEP</text>
<text x="23.2" y="49.2">STEP_GATE</text>
<text x="80.6" y="51.7">D_0_STEP_gated</text>
<text x="23.2" y="56.8">STEP_GATE</text>
<text x="80.6" y="59.4">D_1_STEP_gated</text>
<text x="19.7" y="60.6">DRIVER_1_STEP</text>
<text x="18.8" y="101.9">D_1_STEP_gated</text>
<text x="21.1" y="96.8">DRIVER_1_EN</text>
<text x="81.8" y="96.8">D_1_EN_NEG</text>
<text x="81.8" y="101.9">D_1_STEP_NEG</text>
<text x="101.8" y="101.9">DRIVER_3_DIR</text>
<text x="102.4" y="96.8">DRIVER_3_EN</text>
<text x="163.1" y="101.9">D_3_DIR_NEG</text>
<text x="163.1" y="96.8">D_3_EN_NEG</text>
<text x="182.5" y="101.9">DRIVER_5_DIR</text>
<text x="183" y="96.8">DRIVER_5_EN</text>
<text x="243.8" y="101.9">D_5_DIR_NEG</text>
<text x="243.8" y="96.8">D_5_EN_NEG</text>
<text x="18.8" y="107">D_0_STEP_gated</text>
<text x="81.8" y="107">D_0_STEP_NEG</text>
<text x="102.4" y="107">DRIVER_2_EN</text>
<text x="163.1" y="107">D_2_EN_NEG</text>
<text x="183" y="107">DRIVER_4_EN</text>
<text x="243.8" y="107">D_4_EN_NEG</text>
<text x="20.5" y="112.1">DRIVER_0_DIR</text>
<text x="81.8" y="112.1">D_0_DIR_NEG</text>
<text x="100.1" y="112.1">D_2_STEP_gated</text>
<text x="163.1" y="112.1">D_2_STEP_NEG</text>
<text x="180.7" y="112.1">D_4_STEP_gated</text>
<text x="243.8" y="112.1">D_4_STEP_NEG</text>
<text x="21.1" y="117.1">DRIVER_0_EN</text>
<text x="81.8" y="117.1">D_0_EN_NEG</text>
<text x="101.8" y="117.1">DRIVER_2_DIR</text>
<text x="163.1" y="117.1">D_2_DIR_NEG</text>
<text x="182.5" y="117.1">DRIVER_4_DIR</text>
<text x="243.8" y="117.1">D_4_DIR_NEG</text>
<text x="20.5" y="122.2">DRIVER_1_DIR</text>
<text x="81.8" y="122.2">D_1_DIR_NEG</text>
<text x="100.1" y="122.2">D_3_STEP_gated</text>
<text x="163.1" y="122.2">D_3_STEP_NEG</text>
<text x="180.7" y="122.2">D_5_STEP_gated</text>
<text x="243.8" y="122.2">D_5_STEP_NEG</text>
<text x="40.1" y="154.6">+3.3V</text>
<text x="16.1" y="161.6">DRIVER_1_ERR</text>
<text x="21.2" y="157.8">D_1_ERR</text>
<text x="62.8" y="161.6">DRIVER_0_ERR</text>
<text x="62.8" y="157.8">D_0_ERR</text>
<text x="91" y="159">D_0_ERR</text>
<text x="91" y="165.4">D_2_ERR</text>
<text x="91" y="162.2">D_1_ERR</text>
<text x="21.8" y="171.7">D_3_ERR</text>
<text x="40.8" y="169.2">+3.3V</text>
<text x="63.4" y="171.7">D_2_ERR</text>
<text x="91" y="168.6">D_3_ERR</text>
<text x="91" y="171.7">D_4_ERR</text>
<text x="16.7" y="175.6">DRIVER_3_ERR</text>
<text x="63.4" y="175.6">DRIVER_2_ERR</text>
<text x="91" y="174.9">D_5_ERR</text>
<text x="21.8" y="185.7">D_5_ERR</text>
<text x="40.8" y="183.2">+3.3V</text>
<text x="63.4" y="185.7">D_4_ERR</text>
<text x="16.7" y="189.5">DRIVER_5_ERR</text>
<text x="63.4" y="189.5">DRIVER_4_ERR</text>
</g>
<g font-size="1.4" fill="#008484">
<text x="43" y="157.6">BAT54C</text>
<text x="44.4" y="164.6">D22</text>
<text x="43.6" y="171.6">BAT54C</text>
<text x="45.7" y="179.2">D38</text>
<text x="43.6" y="185.5">BAT54C</text>
<text x="44.4" y="192.5">D39</text>
</g>
<g font-size=".3">
<text x="226.1" y="40.2">d_en_pol</text>
<text x="116.8" y="167.8">d_err_ud_sel</text>
</g>
</svg>
